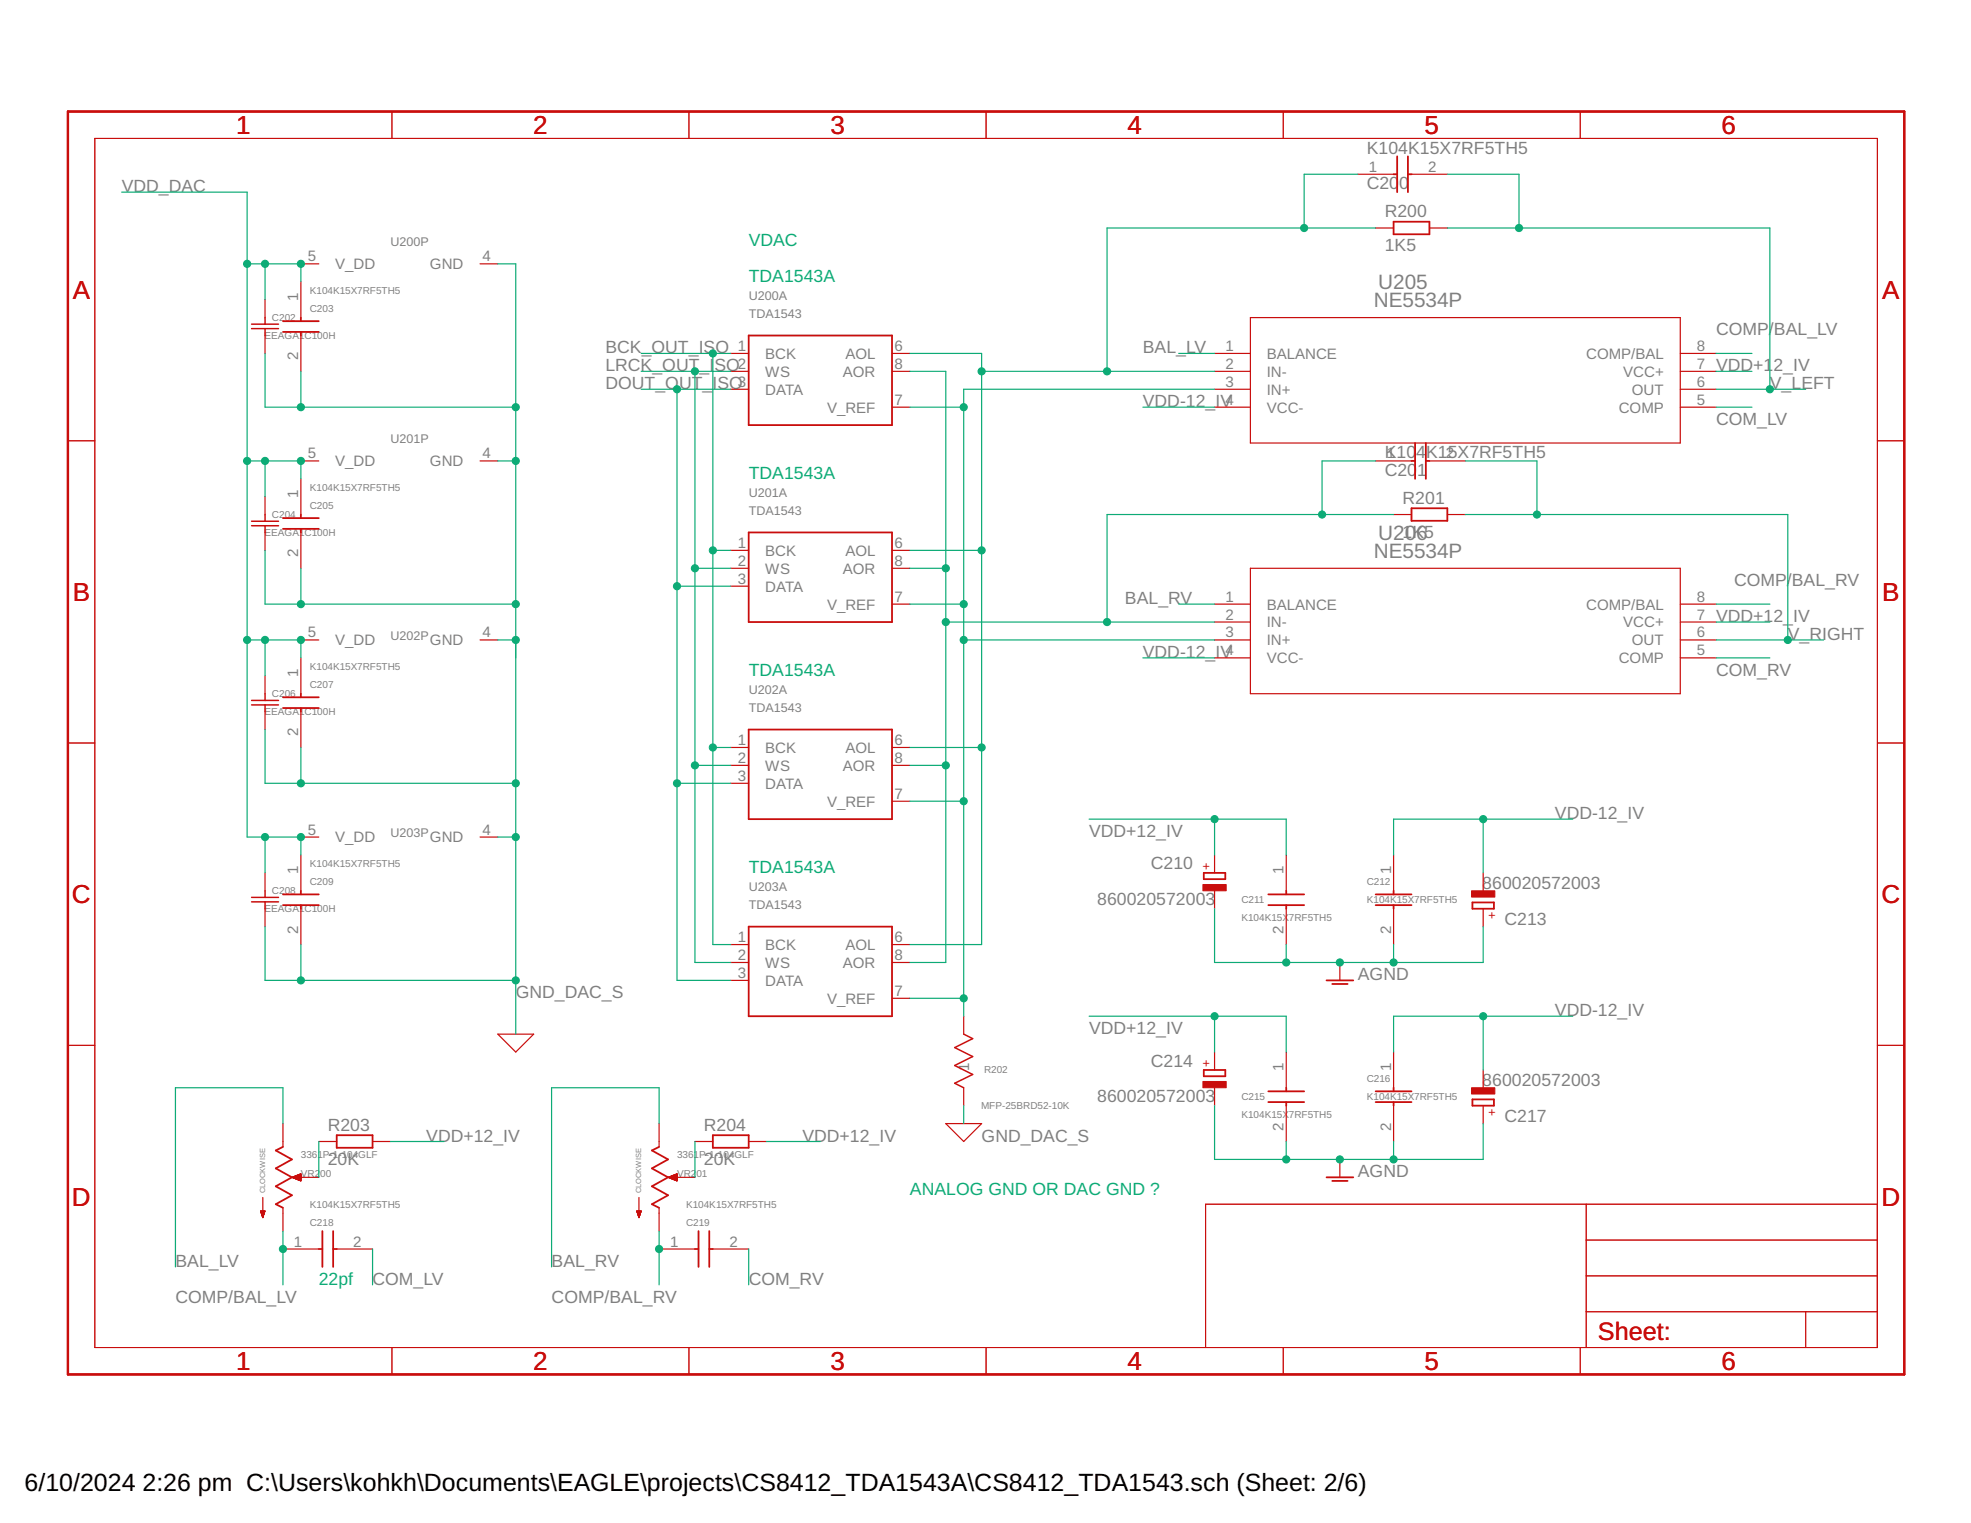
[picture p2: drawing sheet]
<svg xmlns="http://www.w3.org/2000/svg" width="279mm" height="216mm" viewBox="0 0 279 216" stroke-linecap="round" stroke-linejoin="round" font-family="sans-serif">
<g fill="none" stroke="#c90d0c" stroke-width=".14">
<path d="M13.4 19.6h252.7v171.4h-252.7zM55.6 15.8v3.8M97.7 15.8v3.8M139.8 15.8v3.8M181.9 15.8v3.8M224 15.8v3.8M9.6 62.5h3.8M266.1 62.5h3.8M9.6 105.3h3.8M266.1 105.3h3.8M9.6 148.2h3.8M266.1 148.2h3.8"/>
<path d="M36.9 171.7h.7l-.3 .9zM36.9 171.7h.6M37 171.8h.5M37 171.9h.5M37 172h.4M37.1 172.1h.3M37.1 172.2h.3M37.1 172.3h.3M37.1 172.3h.2M37.2 172.4h.1M37.2 172.5h.1M37.2 172.6h.1"/>
<path d="M37.3 172.6h.1M37.3 172.4h-.1M37.4 172.3h-.3M37.4 172l-.3 .1M37.5 172h-.5M37.5 171.7h-.5M41.4 166.9l1.3-.5v1M41.4 166.9l1.3 .5M41.4 166.9h1.3M41.5 166.9h1.2M41.6 167h1.1M41.6 166.8h1.1"/>
<path d="M41.7 167h1M41.7 166.8h1M41.8 167.1h.9M41.9 166.7h.8M41.9 167.1h.8M42 166.7h.7M42 167.2h.7M42 166.6h.7M42.1 167.2h.6M42.1 166.6h.6M42.2 167.2h.5M42.2 166.6h.5"/>
<path d="M42.2 167.3h.5M42.3 166.5h.4M42.3 167.3h.4M42.4 166.5h.3M42.5 167.3h.2M42.5 167.4h.2M42.5 166.5h.2M42.5 166.4h.2M42.6 167.4h.1M90.3 171.7h.6l-.3 .9zM90.3 171.7h.6M90.3 171.8h.5"/>
<path d="M90.3 171.9h.5M90.4 172h.4M90.4 172.1h.3M90.4 172.2h.3M90.4 172.3h.3M90.5 172.3h.2M90.5 172.4h.2M90.5 172.4h.1M90.5 172.5h.1M90.6 172.6h.1M90.6 172.5h-.1M90.7 172.4h-.2"/>
<path d="M90.7 172.1l-.3 .1M90.8 172.1h-.4M90.8 171.8l-.5 .1M90.9 171.8h-.6M94.7 166.9l1.3-.5v1zM94.7 166.9h1.3M94.8 166.9h1.2M94.9 167h1.1M94.9 166.8h1.1M95 167h1M95 166.8h1M95.1 166.8h.9"/>
<path d="M95.2 167.1h.8M95.2 166.7h.8M95.3 166.7h.7M95.3 167.2h.7M95.4 166.6h.6M95.4 167.2h.6M95.5 166.6h.5M95.5 167.2h.5M95.6 167.3h.4M95.6 166.5h.4M95.7 167.3h.3M95.7 166.5h.3"/>
<path d="M95.8 167.3h.2M95.8 167.4h.2M95.8 166.5h.2M95.9 166.4h.1M95.9 167.4h.1M224.9 170.7v20.3M224.9 175.8h41.2M266.1 170.7h-95.2v20.3M55.6 191v3.8M97.7 191v3.8M139.8 191v3.8M181.9 191v3.8"/>
<path d="M224 191v3.8M224.9 185.9h41.2M224.9 180.9h41.2M256 185.9v5.1"/>
</g>
<path d="M9.6 15.8h260.3v179h-260.3z" fill="none" stroke="#c90d0c" stroke-width=".32"/>
<g fill="none" stroke="#c90d0c" stroke-width=".25">
<path d="M197.5 31.4h5.1v1.8h-5.1zM197.5 24.7h.6M198.1 22.2v5M199.6 22.2v5M199.6 24.7h.5M40.1 45.5h5.1M40.1 47.1h5.1M42.7 45v.5M42.7 47.1v.5M106.1 47.6h20.3v12.7h-20.3zM40.1 73.4h5.1M40.1 75h5.1"/>
<path d="M42.7 72.9v.5M42.7 75v.5M106.1 75.5h20.3v12.7h-20.3zM200.1 72.1h5.1v1.7h-5.1zM200.1 65.3h.5M200.6 62.8v5.1M202.1 62.8v5.1M202.1 65.3h.5M40.1 98.8h5.1M42.7 98.3v.5M40.1 100.4h5.1M42.7 100.4v.5"/>
<path d="M106.1 103.4h20.3v12.7h-20.3zM40.1 126.8h5.1M40.1 128.3h5.1M42.7 126.3v.5M42.7 128.3v.5M106.1 131.4h20.3v12.7h-20.3zM170.6 123.7h3.1v.9h-3.1zM179.8 126.8h5.1M179.8 128.3h5.1M182.3 126.3v.5M182.3 128.3v.5M188 139h3.8"/>
<path d="M188.8 139.5h2.2M195 126.8h5.1M195 128.3h5.1M197.5 126.3v.5M197.5 128.3v.5M208.7 127.9h3.1v.9h-3.1zM170.6 151.7h3.1v.9h-3.1zM179.8 154.7h5.1M179.8 156.2h5.1M182.3 154.2v.5M182.3 156.2v.5M195 154.7h5.1"/>
<path d="M195 156.2h5.1M197.5 154.2v.5M197.5 156.2v.5M208.7 155.9h3.1v.8h-3.1zM40.1 162.6l-1 .5 2.3 1.3-2.3 1.2 2.3 1.3-2.3 1.3 2.3 1.2-2.3 1.3 1 .5M45.2 177.1h.5M45.7 174.5v5.1M47.2 174.5v5.1M47.2 177.1h.5M47.7 160.9h5.1v1.8h-5.1zM93.4 162.6l-1 .5 2.3 1.3-2.3 1.2 2.3 1.3-2.3 1.3 2.3 1.2-2.3 1.3 1 .5M98.5 177.1h.5"/>
<path d="M99 174.5v5.1M100.5 177.1h.5M100.5 174.5v5.1M101 160.9h5.1v1.8h-5.1zM188 166.9h3.8M188.8 167.4h2.2"/>
</g>
<g fill="none" stroke="#c90d0c" stroke-width=".17">
<path d="M42.7 37.4h2.5M42.7 39.9v5.1M68.1 37.4h2.5M192.5 24.7h5M195 32.3h2.5M200.1 24.7h5.1M202.6 32.3h2.6M37.6 42.5v2.5M37.6 47.6v2.5M42.7 47.6v5M103.6 50.1h2.5M103.6 52.6h2.5"/>
<path d="M103.6 55.2h2.5M126.4 50.1h2.6M126.4 52.6h2.6M126.4 57.7h2.6M172.2 50.1h5M172.2 52.6h5M172.2 55.2h5M172.2 57.7h5M177.2 45h61v17.8h-61zM238.2 50.1h5.1M238.2 52.6h5.1M238.2 55.2h5.1"/>
<path d="M238.2 57.7h5.1M37.6 70.4v2.5M37.6 75.5v2.5M42.7 65.3h2.5M42.7 67.9v5M42.7 75.5v5.1M68.1 65.3h2.5M103.6 78h2.5M126.4 78h2.6M195 65.3h5.1M197.5 72.9h2.6M202.6 65.3h5.1"/>
<path d="M205.2 72.9h2.5M37.6 95.8v2.5M42.7 90.7h2.5M42.7 93.3v5M68.1 90.7h2.5M103.6 80.6h2.5M103.6 83.1h2.5M126.4 80.6h2.6M126.4 85.6h2.6M172.2 85.6h5M172.2 88.2h5M172.2 90.7h5"/>
<path d="M172.2 93.3h5M177.2 80.6h61v17.7h-61zM238.2 85.6h5.1M238.2 88.2h5.1M238.2 90.7h5.1M238.2 93.3h5.1M37.6 100.9v2.5M42.7 100.9v5.1M42.7 118.7h2.5M68.1 118.7h2.5M103.6 106h2.5M103.6 108.5h2.5"/>
<path d="M103.6 111h2.5M126.4 106h2.6M126.4 108.5h2.6M126.4 113.6h2.6M37.6 123.7v2.6M37.6 128.8v2.6M42.7 121.2v5.1M42.7 128.8v5.1M103.6 133.9h2.5M103.6 136.4h2.5M103.6 139h2.5M126.4 133.9h2.6"/>
<path d="M126.4 136.4h2.6M172.2 121.2v2.5M172.2 126.3v2.5M182.3 121.2v5.1M182.3 128.8v5.1M189.9 136.4v2.6M197.5 121.2v5.1M197.5 128.8v5.1M210.2 123.7v2.6M210.2 128.8v2.6M40.1 159.3v3.3M70.6 146.6h5l-2.5 2.5z"/>
<path d="M93.4 159.3v3.3M126.4 141.5h2.6M134.1 159.3h5l-2.5 2.5zM136.6 144.1v2.5M136.6 154.2v2.5M172.2 149.1v2.6M172.2 154.2v2.5M182.3 149.1v5.1M182.3 156.7v5.1M197.5 149.1v5.1M197.5 156.7v5.1M210.2 151.7v2.5"/>
<path d="M210.2 156.7v2.6M37.3 169.8v1.9M40.1 177.1h5.1M40.1 171.2v3.3M42.7 166.9h2.5M45.2 161.8h2.5M47.7 177.1h5.1M52.8 161.8h2.6M90.6 169.8v1.9M93.4 177.1h5.1M93.4 171.2v3.3M96 166.9h2.5"/>
<path d="M98.5 161.8h2.5M101 177.1h5.1M106.1 161.8h2.6M189.9 164.4v2.5"/>
</g>
<g fill="none" stroke="#c90d0c" stroke-width=".21">
<path d="M35.7 46h3.8M35.7 46.6h3.8M37.6 45v1M37.6 46.6v1M35.7 73.9h3.8M35.7 74.5h3.8M37.6 72.9v1M37.6 74.5v1M35.7 99.3h3.8M35.7 99.9h3.8M37.6 98.3v1M37.6 99.9v1"/>
<path d="M35.7 127.2h3.8M35.7 127.8h3.8M37.6 126.3v.9M37.6 127.8v1M136.6 146.6l1.3 .6-2.6 1.3 2.6 1.3-2.6 1.2 2.6 1.3-2.6 1.3 1.3 .6"/>
</g>
<g fill="#c90d0c" stroke="#c90d0c" stroke-width=".14">
<path d="M170.5 125.4h3.3v.9h-3.3z"/>
<path d="M208.6 126.3h3.3v.9h-3.3z"/>
<path d="M170.5 153.3h3.3v.9h-3.3z"/>
<path d="M208.6 154.2h3.3v.9h-3.3z"/>
</g>
<g fill="none" stroke="#0dab76" stroke-width=".17">
<path d="M17.3 27.2h17.7v91.5h7.7v2.5M35 37.4h7.7v2.5M37.6 37.4v5.1M70.6 37.4h2.5v109.2M192.5 24.7h-7.6v7.6M195 32.3h-38.1v20.3M205.2 24.7h10.1v7.6M205.2 32.3h45.7v22.9M37.6 50.1v7.6h35.5M42.7 52.6v5.1M90.9 55.2h12.7M90.9 52.6h12.7"/>
<path d="M90.9 50.1h12.7M96 55.2v83.8h7.6M98.5 52.6v83.8h5.1M101 50.1v83.8h2.6M129 57.7h7.6M129 52.6h5.1v83.8h-5.1M129 50.1h10.1v83.8h-10.1M139.1 52.6h33.1M162 57.7h10.2M167.1 50.1h5.1M172.2 55.2h-35.6v88.9M243.3 57.7h5"/>
<path d="M243.3 55.2h12.7M243.3 52.6h5M243.3 50.1h5M35 65.3h7.7v2.6M37.6 78v7.6h35.5M37.6 65.3v5.1M70.6 65.3h2.5M101 78h2.6M129 78h10.1M195 65.3h-7.6v7.6M197.5 72.9h-40.6v15.3M207.7 65.3h10.2v7.6"/>
<path d="M207.7 72.9h45.7v17.8M35 90.7h7.7v2.6M37.6 90.7v5.1M42.7 80.6v5M70.6 90.7h2.5M96 83.1h7.6M98.5 80.6h5.1M129 85.6h7.6M129 80.6h5.1M134.1 88.2h38.1M136.6 90.7h35.6M162 93.3h10.2"/>
<path d="M167.1 85.6h5.1M243.3 85.6h7.6M243.3 90.7h15.2M243.3 88.2h7.6M243.3 93.3h7.6M37.6 103.4v7.6h35.5M37.6 118.7v5M42.7 106v5M70.6 118.7h2.5M96 111h7.6M98.5 108.5h5.1M101 106h2.6"/>
<path d="M129 113.6h7.6M129 108.5h5.1M129 106h10.1M154.4 116.1h27.9v5.1M172.2 116.1v5.1M210.2 116.1v7.6M222.9 116.1h-25.4v5.1M37.6 131.4v7.6h35.5M42.7 133.9v5.1M172.2 128.8v7.6h38v-5M182.3 133.9v2.5M197.5 133.9v2.5"/>
<path d="M40.1 159.3v-5.1h-15.2v25.4M93.4 159.3v-5.1h-15.2v25.4M129 141.5h7.6M136.6 156.7v2.6M154.4 144.1h27.9v5M172.2 144.1v5M172.2 156.7v7.7h38v-5.1M210.2 144.1v7.6M222.9 144.1h-25.4v5M40.1 174.5v7.6M45.2 161.8v5.1M52.8 177.1v5"/>
<path d="M55.4 161.8h7.6M93.4 174.5v7.6M98.5 161.8v5.1M106.1 177.1v5M108.7 161.8h7.6M182.3 161.8v2.6M197.5 161.8v2.6"/>
</g>
<g fill="#0dab76" stroke="#0dab76" stroke-width=".14">
<circle cx="136.6" cy="85.6" r=".51"/>
<circle cx="136.6" cy="57.7" r=".51"/>
<circle cx="136.6" cy="90.7" r=".51"/>
<circle cx="136.6" cy="113.6" r=".51"/>
<circle cx="136.6" cy="141.5" r=".51"/>
<circle cx="182.3" cy="136.4" r=".51"/>
<circle cx="189.9" cy="136.4" r=".51"/>
<circle cx="197.5" cy="136.4" r=".51"/>
<circle cx="182.3" cy="164.4" r=".51"/>
<circle cx="189.9" cy="164.4" r=".51"/>
<circle cx="197.5" cy="164.4" r=".51"/>
<circle cx="215.3" cy="32.3" r=".51"/>
<circle cx="250.9" cy="55.2" r=".51"/>
<circle cx="134.1" cy="80.6" r=".51"/>
<circle cx="187.4" cy="72.9" r=".51"/>
<circle cx="156.9" cy="88.2" r=".51"/>
<circle cx="134.1" cy="88.2" r=".51"/>
<circle cx="134.1" cy="108.5" r=".51"/>
<circle cx="217.9" cy="72.9" r=".51"/>
<circle cx="253.4" cy="90.7" r=".51"/>
<circle cx="40.1" cy="177.1" r=".51"/>
<circle cx="93.4" cy="177.1" r=".51"/>
<circle cx="101" cy="50.1" r=".51"/>
<circle cx="101" cy="106" r=".51"/>
<circle cx="101" cy="78" r=".51"/>
<circle cx="98.5" cy="52.6" r=".51"/>
<circle cx="98.5" cy="80.6" r=".51"/>
<circle cx="98.5" cy="108.5" r=".51"/>
<circle cx="96" cy="55.2" r=".51"/>
<circle cx="96" cy="83.1" r=".51"/>
<circle cx="96" cy="111" r=".51"/>
<circle cx="139.1" cy="52.6" r=".51"/>
<circle cx="184.9" cy="32.3" r=".51"/>
<circle cx="156.9" cy="52.6" r=".51"/>
<circle cx="139.1" cy="106" r=".51"/>
<circle cx="139.1" cy="78" r=".51"/>
<circle cx="35" cy="90.7" r=".51"/>
<circle cx="37.6" cy="90.7" r=".51"/>
<circle cx="37.6" cy="118.7" r=".51"/>
<circle cx="42.7" cy="90.7" r=".51"/>
<circle cx="35" cy="37.4" r=".51"/>
<circle cx="37.6" cy="37.4" r=".51"/>
<circle cx="42.7" cy="37.4" r=".51"/>
<circle cx="42.7" cy="65.3" r=".51"/>
<circle cx="37.6" cy="65.3" r=".51"/>
<circle cx="35" cy="65.3" r=".51"/>
<circle cx="42.7" cy="118.7" r=".51"/>
<circle cx="172.2" cy="116.1" r=".51"/>
<circle cx="172.2" cy="144.1" r=".51"/>
<circle cx="210.2" cy="116.1" r=".51"/>
<circle cx="210.2" cy="144.1" r=".51"/>
<circle cx="73.1" cy="118.7" r=".51"/>
<circle cx="42.7" cy="111" r=".51"/>
<circle cx="73.1" cy="111" r=".51"/>
<circle cx="42.7" cy="139" r=".51"/>
<circle cx="73.1" cy="139" r=".51"/>
<circle cx="73.1" cy="65.3" r=".51"/>
<circle cx="42.7" cy="57.7" r=".51"/>
<circle cx="73.1" cy="57.7" r=".51"/>
<circle cx="42.7" cy="85.6" r=".51"/>
<circle cx="73.1" cy="85.6" r=".51"/>
<circle cx="73.1" cy="90.7" r=".51"/>
</g>
<g font-size="3.7" fill="#c90d0c">
<text x="33.5" y="19">1</text>
<text x="75.6" y="19">2</text>
<text x="117.7" y="19">3</text>
<text x="159.8" y="19">4</text>
<text x="201.9" y="19">5</text>
<text x="244.1" y="19">6</text>
<text x="10.3" y="42.3">A</text>
<text x="266.8" y="42.3">A</text>
<text x="10.3" y="85.2">B</text>
<text x="266.8" y="85.2">B</text>
<text x="10.2" y="128">C</text>
<text x="266.7" y="128">C</text>
<text x="10.2" y="170.9">D</text>
<text x="266.7" y="170.9">D</text>
<text x="33.5" y="194.2">1</text>
<text x="75.6" y="194.2">2</text>
<text x="117.7" y="194.2">3</text>
<text x="159.8" y="194.2">4</text>
<text x="201.9" y="194.2">5</text>
<text x="244.1" y="194.2">6</text>
</g>
<text font-size="3.6" fill="#c90d0c" x="226.5" y="189.9">Sheet:</text>
<g font-size="3.5">
<text x="3.5" y="211.4">6/10/2024</text>
<text x="20.2" y="211.4">2:26 pm C:\Users\kohkh\Documents\EAGLE\projects\CS8412_TDA1543A\CS8412_TDA1543.sch (Sheet: 2/6)</text>
</g>
<g font-size="2.9" fill="#808080">
<text x="195.4" y="41">U205</text>
<text x="194.7" y="43.5">NE5534P</text>
<text x="195.4" y="76.5">U206</text>
<text x="194.7" y="79.1">NE5534P</text>
</g>
<g font-size="2.5" fill="#808080">
<text x="193.7" y="21.8">K104K15X7RF5TH5</text>
<text x="17.2" y="27.2">VDD_DAC</text>
<text x="193.7" y="26.9">C20</text>
<text x="198.3" y="26.9">0</text>
<text x="196.3" y="35.6">1K5</text>
<text x="196.3" y="30.8">R200</text>
<text x="243.3" y="47.6">COMP/</text>
<text x="251.5" y="47.6">BAL_LV</text>
<text x="85.8" y="50.1">BCK_OUT_ISO</text>
<text x="85.8" y="52.6">LRCK_OUT_I</text>
<text x="101.3" y="52.6">SO</text>
<text x="162" y="50.1">BAL_LV</text>
<text x="243.3" y="52.6">VDD+1</text>
<text x="251.4" y="52.6">2_IV</text>
<text x="85.8" y="55.2">DOUT_OUT_I</text>
<text x="101.7" y="55.2">SO</text>
<text x="162" y="57.7">VDD-12_IV</text>
<text x="250.9" y="55.2">V_LEFT</text>
<text x="196.3" y="65">K10</text>
<text x="200.8" y="65">4</text>
<text x="202.2" y="65">K15X7RF5TH5</text>
<text x="243.3" y="60.3">COM_LV</text>
<text x="196.3" y="67.5">C20</text>
<text x="198.8" y="71.5">R201</text>
<text x="200.9" y="67.5">1</text>
<text x="198.8" y="76.3">1K5</text>
<text x="245.8" y="83.1">COMP/</text>
<text x="254" y="83.1">BAL_RV</text>
<text x="159.5" y="85.6">BAL_RV</text>
<text x="243.3" y="88.2">VDD+12_IV</text>
<text x="162" y="93.3">VDD-12_IV</text>
<text x="243.3" y="95.8">COM_RV</text>
<text x="253.4" y="90.7">V_RIGHT</text>
<text x="154.4" y="118.7">VDD+12_IV</text>
<text x="220.4" y="116.1">VDD-12_IV</text>
<text x="163.1" y="123.3">C210</text>
<text x="210.1" y="126">860020572003</text>
<text x="155.5" y="128.3">860020572003</text>
<text x="213.3" y="131.1">C213</text>
<text x="73.1" y="141.5">GND_DAC_S</text>
<text x="192.5" y="139">AGND</text>
<text x="154.4" y="146.6">VDD+12_IV</text>
<text x="220.4" y="144.1">VDD-12_IV</text>
<text x="163.1" y="151.2">C214</text>
<text x="210.1" y="153.9">860020572003</text>
<text x="46.5" y="160.3">R203</text>
<text x="60.4" y="161.8">VDD+12_IV</text>
<text x="99.8" y="160.3">R204</text>
<text x="113.8" y="161.8">VDD+12_IV</text>
<text x="139.1" y="161.8">GND_DAC_S</text>
<text x="155.5" y="156.3">860020572003</text>
<text x="213.3" y="159">C217</text>
<text x="46.5" y="165.1">20K</text>
<text x="99.8" y="165.1">20K</text>
<text x="192.5" y="166.9">AGND</text>
<text x="24.9" y="179.6">BAL_LV</text>
<text x="78.2" y="179.6">BAL_RV</text>
<text x="24.9" y="184.7">COMP/BAL_LV</text>
<text x="52.8" y="182.1">COM_LV</text>
<text x="78.2" y="184.7">COMP/BAL_RV</text>
<text x="106.1" y="182.1">COM_RV</text>
</g>
<g font-size="2.5" fill="#0dab76">
<text x="106.1" y="34.9">VDAC</text>
<text x="106.1" y="39.9">TDA1543A</text>
<text x="106.1" y="67.9">TDA1543A</text>
<text x="106.1" y="95.8">TDA1543A</text>
<text x="106.1" y="123.7">TDA1543A</text>
<text x="129" y="169.4">ANALOG GND OR DAC GND ?</text>
<text x="45.2" y="182.1">22pf</text>
</g>
<g font-size="2.1" fill="#808080">
<text x="194" y="24.3">1</text>
<text x="202.4" y="24.3">2</text>
<text x="43.6" y="37">5</text>
<text x="47.5" y="38.2">V_DD</text>
<text x="60.9" y="38.2">GND</text>
<text x="68.4" y="37">4</text>
<text x="42.3" y="42.7" transform="rotate(-90 42.3 42.7)">1</text>
<text x="42.3" y="51.1" transform="rotate(-90 42.3 51.1)">2</text>
<text x="104.6" y="49.7">1</text>
<text x="104.6" y="52.3">2</text>
<text x="108.5" y="50.9">BCK</text>
<text x="108.5" y="53.4">WS</text>
<text x="119.5" y="53.4">AOR</text>
<text x="119.8" y="50.9">AOL</text>
<text x="126.8" y="49.7">6</text>
<text x="126.8" y="52.3">8</text>
<text x="173.7" y="49.7">1</text>
<text x="173.7" y="52.3">2</text>
<text x="179.6" y="50.9">BALANCE</text>
<text x="179.6" y="53.4">IN-</text>
<text x="224.8" y="50.9">COMP/BAL</text>
<text x="230.1" y="53.4">VCC+</text>
<text x="240.5" y="52.3">7</text>
<text x="240.5" y="49.7">8</text>
<text x="104.6" y="54.8">3</text>
<text x="108.5" y="55.9">DATA</text>
<text x="117.2" y="58.5">V_REF</text>
<text x="126.8" y="57.4">7</text>
<text x="173.7" y="54.8">3</text>
<text x="173.7" y="57.4">4</text>
<text x="179.6" y="55.9">IN+</text>
<text x="179.6" y="58.5">VCC-</text>
<text x="229.5" y="58.5">COMP</text>
<text x="231.3" y="55.9">OUT</text>
<text x="240.5" y="57.4">5</text>
<text x="240.5" y="54.8">6</text>
<text x="43.6" y="65">5</text>
<text x="68.4" y="65">4</text>
<text x="196.6" y="65">1</text>
<text x="205" y="65">2</text>
<text x="42.3" y="70.6" transform="rotate(-90 42.3 70.6)">1</text>
<text x="47.5" y="66.1">V_DD</text>
<text x="60.9" y="66.1">GND</text>
<text x="104.6" y="77.7">1</text>
<text x="126.8" y="77.7">6</text>
<text x="42.3" y="79" transform="rotate(-90 42.3 79)">2</text>
<text x="104.6" y="80.2">2</text>
<text x="104.6" y="82.8">3</text>
<text x="108.5" y="78.8">BCK</text>
<text x="108.5" y="81.3">WS</text>
<text x="108.5" y="83.9">DATA</text>
<text x="119.5" y="81.3">AOR</text>
<text x="119.8" y="78.8">AOL</text>
<text x="126.8" y="80.2">8</text>
<text x="117.2" y="86.4">V_REF</text>
<text x="126.8" y="85.3">7</text>
<text x="173.7" y="85.3">1</text>
<text x="173.7" y="87.8">2</text>
<text x="179.6" y="86.4">BALANCE</text>
<text x="179.6" y="88.9">IN-</text>
<text x="224.8" y="86.4">COMP/BAL</text>
<text x="230.1" y="88.9">VCC+</text>
<text x="240.5" y="87.8">7</text>
<text x="240.5" y="85.3">8</text>
<text x="43.6" y="90.4">5</text>
<text x="47.5" y="91.5">V_DD</text>
<text x="60.9" y="91.5">GND</text>
<text x="68.4" y="90.4">4</text>
<text x="173.7" y="90.4">3</text>
<text x="173.7" y="92.9">4</text>
<text x="179.6" y="91.5">IN+</text>
<text x="179.6" y="94">VCC-</text>
<text x="229.5" y="94">COMP</text>
<text x="231.3" y="91.5">OUT</text>
<text x="240.5" y="92.9">5</text>
<text x="240.5" y="90.4">6</text>
<text x="42.3" y="96" transform="rotate(-90 42.3 96)">1</text>
<text x="42.3" y="104.4" transform="rotate(-90 42.3 104.4)">2</text>
<text x="104.6" y="105.6">1</text>
<text x="108.5" y="106.7">BCK</text>
<text x="119.8" y="106.7">AOL</text>
<text x="126.8" y="105.6">6</text>
<text x="104.6" y="108.1">2</text>
<text x="104.6" y="110.7">3</text>
<text x="108.5" y="109.3">WS</text>
<text x="108.5" y="111.8">DATA</text>
<text x="119.5" y="109.3">AOR</text>
<text x="126.8" y="113.2">7</text>
<text x="126.8" y="108.1">8</text>
<text x="43.6" y="118.3">5</text>
<text x="47.5" y="119.4">V_DD</text>
<text x="60.9" y="119.4">GND</text>
<text x="68.4" y="118.3">4</text>
<text x="117.2" y="114.3">V_REF</text>
<text x="42.3" y="123.9" transform="rotate(-90 42.3 123.9)">1</text>
<text x="182" y="123.9" transform="rotate(-90 182 123.9)">1</text>
<text x="197.2" y="123.9" transform="rotate(-90 197.2 123.9)">1</text>
<text x="42.3" y="132.3" transform="rotate(-90 42.3 132.3)">2</text>
<text x="104.6" y="133.5">1</text>
<text x="104.6" y="136.1">2</text>
<text x="108.5" y="134.7">BCK</text>
<text x="108.5" y="137.2">WS</text>
<text x="119.5" y="137.2">AOR</text>
<text x="119.8" y="134.7">AOL</text>
<text x="126.8" y="133.5">6</text>
<text x="126.8" y="136.1">8</text>
<text x="182" y="132.3" transform="rotate(-90 182 132.3)">2</text>
<text x="197.2" y="132.3" transform="rotate(-90 197.2 132.3)">2</text>
<text x="104.6" y="138.6">3</text>
<text x="108.5" y="139.7">DATA</text>
<text x="117.2" y="142.3">V_REF</text>
<text x="126.8" y="141.2">7</text>
<text x="137.4" y="151.9" transform="rotate(-90 137.4 151.9)">1</text>
<text x="182" y="151.9" transform="rotate(-90 182 151.9)">1</text>
<text x="197.2" y="151.9" transform="rotate(-90 197.2 151.9)">1</text>
<text x="182" y="160.3" transform="rotate(-90 182 160.3)">2</text>
<text x="197.2" y="160.3" transform="rotate(-90 197.2 160.3)">2</text>
<text x="41.7" y="176.7">1</text>
<text x="50.1" y="176.7">2</text>
<text x="95" y="176.7">1</text>
<text x="103.4" y="176.7">2</text>
</g>
<g font-size="1.8" fill="#808080">
<text x="55.3" y="34.9">U200P</text>
<text x="106.1" y="45">TDA1543</text>
<text x="106.1" y="42.5">U200A</text>
<text x="55.3" y="62.8">U201P</text>
<text x="106.1" y="70.4">U201A</text>
<text x="106.1" y="73">TDA1543</text>
<text x="55.3" y="90.7">U202P</text>
<text x="106.1" y="100.9">TDA1543</text>
<text x="106.1" y="98.3">U202A</text>
<text x="55.3" y="118.7">U203P</text>
<text x="106.1" y="128.8">TDA1543</text>
<text x="106.1" y="126.3">U203A</text>
</g>
<g font-size="1.8" fill="#c90d0c">
<text x="171.6" y="123.3" transform="rotate(-90 171.6 123.3)">+</text>
<text x="212.1" y="130.3" transform="rotate(-90 212.1 130.3)">+</text>
<text x="171.6" y="151.3" transform="rotate(-90 171.6 151.3)">+</text>
<text x="212.1" y="158.2" transform="rotate(-90 212.1 158.2)">+</text>
</g>
<g font-size="1.4" fill="#808080">
<text x="43.9" y="41.7">K104K15X7RF5TH5</text>
<text x="38.6" y="45.5">C202</text>
<text x="43.9" y="44.3">C203</text>
<text x="37.5" y="48">EEAGA1C100H</text>
<text x="43.9" y="69.6">K104K15X7RF5TH5</text>
<text x="37.5" y="75.9">EEAGA1C100H</text>
<text x="38.6" y="73.4">C204</text>
<text x="43.9" y="72.2">C205</text>
<text x="43.9" y="95">K104K15X7RF5TH5</text>
<text x="37.5" y="101.3">EEAGA1C100H</text>
<text x="38.6" y="98.8">C206</text>
<text x="43.9" y="97.6">C207</text>
<text x="43.9" y="123">K104K15X7RF5TH5</text>
<text x="43.9" y="125.5">C209</text>
<text x="193.7" y="125.5">C212</text>
<text x="37.5" y="129.3">EEAGA1C100H</text>
<text x="38.6" y="126.7">C208</text>
<text x="176" y="130.6">K104K15X</text>
<text x="176" y="128.1">C211</text>
<text x="182.7" y="130.6">7RF5TH5</text>
<text x="193.7" y="128.1">K104K15X7RF5TH5</text>
<text x="139.5" y="152.1">R202</text>
<text x="176" y="156">C215</text>
<text x="193.7" y="156">K104K15X7RF5TH5</text>
<text x="193.7" y="153.4">C216</text>
<text x="139.1" y="157.2">MFP-25BRD52-10K</text>
<text x="176" y="158.5">K104K15X</text>
<text x="182.7" y="158.5">7RF5TH5</text>
<text x="42.6" y="164.1">3361P-1-104GLF</text>
<text x="42.6" y="166.9">VR200</text>
<text x="96" y="164.1">3361P-1-104GLF</text>
<text x="96" y="166.9">VR201</text>
<text x="43.9" y="171.2">K104K15X7RF5TH5</text>
<text x="43.9" y="173.8">C218</text>
<text x="97.2" y="171.2">K104K15X7RF5TH5</text>
<text x="97.2" y="173.8">C219</text>
</g>
<g font-size="1.1" fill="#808080">
<text x="37.6" y="169.2" transform="rotate(-90 37.6 169.2)">CLOCKWISE</text>
<text x="90.9" y="169.2" transform="rotate(-90 90.9 169.2)">CLOCKWISE</text>
</g>
</svg>
